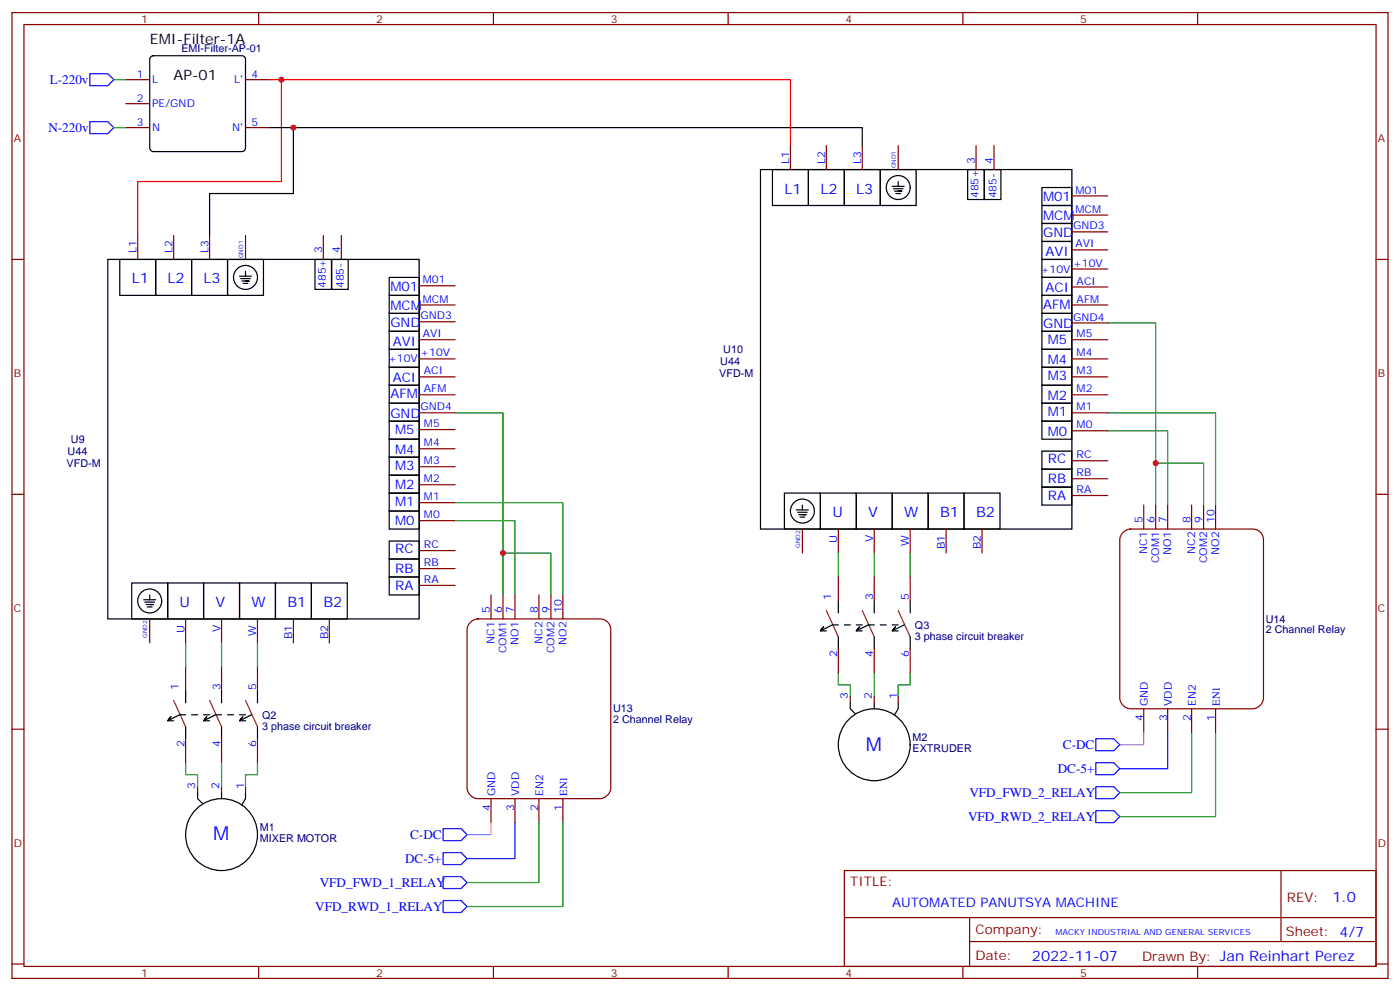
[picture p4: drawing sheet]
<svg xmlns="http://www.w3.org/2000/svg" width="412mm" height="292mm" viewBox="0 0 412 292" stroke-linecap="round" stroke-linejoin="round" font-family="sans-serif">
<g fill="none" stroke="#870000" stroke-width=".35">
<path d="M3.5 3.7h405.4v284.3h-405.4zM7.1 7.2h398.2v277.3h-398.2zM76.2 3.7v3.5M145.3 3.7v3.5M214.5 3.7v3.5M283.6 3.7v3.5M352.8 3.7v3.5M232.8 42.9v7M243.4 42.9v7M254 42.9v7M264.6 42.9v7M287.5 42.9v7"/>
<path d="M292.8 42.9v7M315.7 57.7h10.6M3.5 76.4h3.6M40.6 69.3v7.1M51.2 69.3v7.1M61.7 69.3v7.1M72.3 69.3v7.1M95.2 69.3v7.1M100.5 69.3v7.1M315.7 63.3h10.6M315.7 68.3h10.6M315.7 73.6h10.6"/>
<path d="M315.7 79.2h10.6M405.3 76.4h3.6M123.5 84.1h10.6M123.5 89.8h10.6M123.5 94.7h10.6M315.7 89.8h10.6M315.7 84.5h10.6M315.7 95.1h10.6M123.5 100h10.6M123.5 105.7h10.6M123.5 110.9h10.6M123.5 116.2h10.6"/>
<path d="M315.7 100h10.6M315.7 105.7h10.6M315.7 110.9h10.6M315.7 116.2h10.6M123.5 121.5h10.6M123.5 126.5h10.6M123.5 132.1h10.6M123.5 137.4h10.6M315.7 121.5h10.6M315.7 126.8h10.6M315.7 135.6h10.6M3.5 145.5h3.6"/>
<path d="M123.5 142.7h10.6M123.5 148h10.6M123.5 153.3h10.6M236.4 155.8v7M246.9 155.8v7M257.5 155.8v7M268.1 155.8v7M278.7 155.8v7M289.3 155.8v7M315.7 140.9h10.6M315.7 145.9h10.6M405.3 145.5h3.6"/>
<path d="M123.5 162.1h10.6M123.5 167.4h10.6M123.5 172.3h10.6M44.1 182.2v7.1M54.7 182.2v7.1M65.3 182.2v7.1M75.8 182.2v7.1M86.4 182.2v7.1M97 182.2v7.1M3.5 214.7h3.6M405.3 214.7h3.6M58.2 231.6v1.8"/>
<path d="M65.3 231.6v1.8M72.3 231.6v1.8M248.7 256.3h156.6v28.2h-156.6zM377.3 256.3v20.9M248.7 270.1h156.5M285.6 277.2h119.6M285.6 270.1v14.2M3.5 283.8h3.6M76.2 284.5v3.5M145.3 284.5v3.5M214.5 284.5v3.5M283.6 284.5v3.5"/>
<path d="M352.8 284.5v3.5M405.3 283.8h3.6"/>
</g>
<path d="M26.5 35.8h5.2l1.8 1.8-1.8 1.7h-5.2zM26.5 21.7h5.2l1.8 1.8-1.8 1.7h-5.2z" fill="none" stroke="#00f" stroke-width=".35"/>
<g fill="none" stroke="#000" stroke-width=".35">
<path d="M224 49.9h91.7v105.9h-91.7zM227.5 49.9h10.6v10.6h-10.6zM238.1 49.9h10.6v10.6h-10.6zM248.7 49.9h10.6v10.6h-10.6zM259.3 49.9h10.6v10.6h-10.6zM262.8 54.9h3.5M263.2 55.6h2.8M263.5 56.3h2.1h-1M263.9 57h1.4M264.6 53.4v1.5M285 49.9h4.9v8.8h-4.9zM290 49.9h4.8v8.8h-4.8z"/>
<path d="M306.9 55.2h8.8v5.3h-8.8zM31.7 76.4h91.8v105.8h-91.8zM35.3 76.4h10.6v10.6h-10.6zM45.9 76.4h10.5v10.6h-10.5zM56.4 76.4h10.6v10.6h-10.6zM67 76.4h10.6v10.6h-10.6zM72.3 79.9v1.4M92.8 76.4h4.8v8.8h-4.8zM97.7 76.4h4.9v8.8h-4.9zM306.9 76.4h8.8v5.3h-8.8zM306.9 71.1h8.8v5.3h-8.8zM306.9 65.8h8.8v5.3h-8.8z"/>
<path d="M306.9 60.5h8.8v5.3h-8.8zM70.6 81.3h3.5M70.9 82h2.8M71.3 82.7h2.1h-1.1M71.6 83.4h1.4M114.7 97.5h8.8v5.3h-8.8zM114.7 92.3h8.8v5.2h-8.8zM114.7 87h8.8v5.3h-8.8zM114.7 81.7h8.8v5.3h-8.8zM306.9 97.5h8.8v5.3h-8.8zM306.9 92.3h8.8v5.2h-8.8zM306.9 87h8.8v5.3h-8.8z"/>
<path d="M306.9 81.7h8.8v5.3h-8.8zM114.7 118.7h8.8v5.3h-8.8zM114.7 113.4h8.8v5.3h-8.8zM114.7 108.1h8.8v5.3h-8.8zM114.7 102.8h8.8v5.3h-8.8zM306.9 118.7h8.8v5.3h-8.8zM306.9 113.4h8.8v5.3h-8.8zM306.9 108.1h8.8v5.3h-8.8zM306.9 102.8h8.8v5.3h-8.8zM114.7 139.9h8.8v5.3h-8.8zM114.7 134.6h8.8v5.3h-8.8zM114.7 129.3h8.8v5.3h-8.8z"/>
<path d="M114.7 124h8.8v5.3h-8.8zM306.9 138.1h8.8v5.3h-8.8zM306.9 132.8h8.8v5.3h-8.8zM306.9 124h8.8v5.3h-8.8zM114.7 159.3h8.8v5.3h-8.8zM114.7 150.5h8.8v5.3h-8.8zM114.7 145.2h8.8v5.3h-8.8zM231.1 145.2h10.6v10.6h-10.6zM234.6 150.1h3.5M234.9 150.8h2.9M235.3 151.5h2.1h-1M235.7 152.2h1.4"/>
<path d="M236.4 148.7v1.4M241.7 145.2h10.5v10.6h-10.5zM252.2 145.2h10.6v10.6h-10.6zM262.8 145.2h10.6v10.6h-10.6zM273.4 145.2h10.6v10.6h-10.6zM284 145.2h10.6v10.6h-10.6zM306.9 143.4h8.8v5.3h-8.8zM38.8 171.6h10.6v10.6h-10.6zM42.3 176.6h3.6M42.7 177.3h2.8M43 178h2.2h-1.1M43.4 178.7h1.4"/>
<path d="M44.1 175.2v1.4M49.4 171.6h10.6v10.6h-10.6zM60 171.6h10.6v10.6h-10.6zM70.6 171.6h10.5v10.6h-10.5zM81.1 171.6h10.6v10.6h-10.6zM91.7 171.6h10.6v10.6h-10.6zM114.7 169.9h8.8v5.3h-8.8zM114.7 164.6h8.8v5.3h-8.8zM58.2 233.4v1.7l1.4 1.4M65.3 233.4v1.7M72.3 233.4v1.7l-1 1.8"/>
<circle cx="264.6" cy="55.2" r="3.5"/>
<circle cx="72.3" cy="81.7" r="3.5"/>
<circle cx="236.4" cy="150.5" r="3.5"/>
<circle cx="44.1" cy="176.9" r="3.5"/>
<circle cx="65.3" cy="245.7" r="10.6"/>
</g>
<path d="M138.4 183.4a3.4 3.4 0 0 1 2.4-1.2h35.9a3.2 3.2 0 0 1 3.2 3.2v46.6a3.4 3.4 0 0 1-3.2 3.1h-35.9a3.4 3.4 0 0 1-3.2-3.1v-46.6l.1-.7z" fill="#fff" stroke="#870000" stroke-width=".35"/>
<path d="M144.6 175.2v7M148.2 175.2v7M151.7 175.2v7M158.7 175.2v7M162.3 175.2v7M165.8 175.2v7M144.6 235.1v7.1M151.7 235.1v7.1M158.7 235.1v7.1M165.8 235.1v7.1" fill="none" stroke="#870000" stroke-width=".35"/>
<path d="M330.6 156.9a3.4 3.4 0 0 1 2.4-1.1h36a3.2 3.2 0 0 1 3.2 3.1v46.6a3.4 3.4 0 0 1-3.2 3.2h-36a3.4 3.4 0 0 1-3.2-3.2v-46.6l.1-.7z" fill="#fff" stroke="#870000" stroke-width=".35"/>
<g fill="none" stroke="#870000" stroke-width=".35">
<path d="M37 23.5h7.1M37 30.5h7.1M37 37.6h7.1M72.3 23.5h7.1M72.3 37.6h7.1M336.9 148.7v7.1M340.4 148.7v7.1M344 148.7v7.1M351 148.7v7.1M354.5 148.7v7.1M358.1 148.7v7.1M246.9 169.9v7"/>
<path d="M257.5 169.9v7M268.1 169.9v7M54.7 196.3v7.1M65.3 196.3v7.1M75.8 196.3v7.1M246.9 191v7.1M257.5 191v7.1M268.1 191v7.1M54.7 217.5v7M65.3 217.5v7M75.8 217.5v7M250.5 205.1v1.8"/>
<path d="M257.5 205.1v1.8M264.6 205.1v1.8M336.9 208.7v7M344 208.7v7M351 208.7v7M358.1 208.7v7"/>
</g>
<g fill="none" stroke="#008700" stroke-width=".35">
<path d="M33.5 23.5h3.5M33.5 37.6h3.5M326.3 95.1h14.1v53.6M134.1 121.5h14.1v53.7M326.3 126.8h17.7v21.9M326.3 121.5h31.8v27.2M340.4 136.3h14.1v12.4M134.1 153.3h17.6v21.9M134.1 148h31.7v27.2M148.2 162.8h14.1v12.4M246.9 162.8v7.1M257.5 162.8v7.1"/>
<path d="M268.1 162.8v7.1M54.7 189.3v7M65.3 189.3v7M75.8 189.3v7M246.9 198.1v3.5h3.6v3.5M257.5 198.1v7M268.1 198.1v3.5h-3.5v3.5M351 215.7v17.7h-21.2M358.1 215.7v24.7h-28.3M54.7 224.5v3.6h3.5v3.5M65.3 224.5v7.1M75.8 224.5v3.6h-3.5v3.5"/>
<path d="M158.7 242.2v17.6h-21.1M165.8 242.2v24.7h-28.2"/>
</g>
<path d="M322.8 217.5h5.3l1.7 1.8-1.7 1.7h-5.3zM344 215.7v10.6h-14.2M322.8 238.7h5.3l1.7 1.7-1.7 1.8h-5.3zM322.8 231.6h5.3l1.7 1.8-1.7 1.7h-5.3zM322.8 224.5h5.3l1.7 1.8-1.7 1.8h-5.3zM130.5 243.9h5.3l1.8 1.8-1.8 1.8h-5.3zM130.5 251h5.3l1.8 1.8-1.8 1.7h-5.3zM130.5 258.1h5.3l1.8 1.7-1.8 1.8h-5.3zM151.7 242.2v10.6h-14.1M130.5 265.1h5.3l1.8 1.8-1.8 1.7h-5.3z" fill="none" stroke="#00f" stroke-width=".35"/>
<path d="M336.9 215.7v3.6h-7.1M144.6 242.2v3.5h-7" fill="none" stroke="#f0f" stroke-width=".35"/>
<path d="M243.4 179.7l3.5 7.8M254 179.7l3.5 7.8M264.6 179.7l3.5 7.8M51.2 206.2l3.5 7.8M61.7 206.2l3.6 7.8M72.3 206.2l3.5 7.8" fill="none" stroke="#8c2424" stroke-width=".35"/>
<g fill="none" stroke="#000" stroke-width=".35">
<path d="M44.3 16.8l.9-.4h26.1l.6 .2 .4 .9v26.1l-.2 .6-.8 .4h-26.1l-.7-.2-.4-.8v-26.1zM79.4 37.6h7v19.4h-24.7v12.3M86.4 37.6h167.6v5.3M246.9 176.9v3.5M257.5 176.9v3.5M268.1 176.9v3.5M242.7 184.5l-.9 1.1M246.9 187.5v3.5M246.9 184h-1.7l-3.5 1.7h1.7M248.7 184h1.8M252.2 184h1.8M253.2 184.5l-.9 1.1"/>
<path d="M257.5 184h-1.7l-3.6 1.7h1.8M257.5 187.5v3.5M259.3 184h1.8M262.8 184h1.8M263.8 184.5l-.9 1.1M266.3 184l-3.5 1.7h1.8M268.1 187.5v3.5M50.4 211l-.9 1.1M54.7 203.4v3.5M54.7 214v3.5M54.7 210.4h-1.8l-3.5 1.8h1.8M56.4 210.4h1.8"/>
<path d="M60 210.4h1.7M61 211l-.9 1.1M65.3 203.4v3.5M65.3 210.4h-1.8l-3.5 1.8h1.7M65.3 214v3.5M67 210.4h1.8M70.6 210.4h1.7M71.6 211l-.9 1.1M74.1 210.4l-3.5 1.8h1.7M75.8 203.4v3.5M75.8 214v3.5M250.5 206.9v1.8l1.4 1.4"/>
<path d="M257.5 206.9v1.8M264.6 206.9v1.8l-1.1 1.7"/>
<circle cx="257.5" cy="219.3" r="10.6"/>
</g>
<path d="M79.4 23.5h3.5v29.9h-42.3v15.9M82.9 23.5h149.9v19.4" fill="none" stroke="#f00" stroke-width=".35"/>
<g fill="#c00">
<circle cx="148.2" cy="162.8" r=".88"/>
<circle cx="340.4" cy="136.3" r=".88"/>
<circle cx="86.4" cy="37.6" r=".88"/>
<circle cx="82.9" cy="23.5" r=".88"/>
</g>
<g font-size="5.6" fill="#00f">
<text x="255" y="221">M</text>
<text x="62.8" y="247.4">M</text>
</g>
<g font-size="4.2">
<text x="44.1" y="12.9">EMI-Filter-1A</text>
<text x="51.2" y="23.5">AP-01</text>
</g>
<g font-size="4.2" fill="#00f">
<text x="231.1" y="57">L1</text>
<text x="241.7" y="57">L2</text>
<text x="252.2" y="57">L3</text>
<text x="38.8" y="83.4">L1</text>
<text x="49.4" y="83.4">L2</text>
<text x="60" y="83.4">L3</text>
<text x="245.2" y="152.2">U</text>
<text x="255.8" y="152.2">V</text>
<text x="266.4" y="152.2">W</text>
<text x="276.9" y="152.2">B1</text>
<text x="287.5" y="152.2">B2</text>
<text x="52.9" y="178.7">U</text>
<text x="63.5" y="178.7">V</text>
<text x="74.1" y="178.7">W</text>
<text x="84.7" y="178.7">B1</text>
<text x="95.2" y="178.7">B2</text>
<text x="392.5" y="265.6">1.0</text>
<text x="304" y="282.9">2022-11-07</text>
</g>
<g font-size="3.9" fill="#00f">
<text x="14.7" y="24.7">L-220v</text>
<text x="14.3" y="38.8">N-220v</text>
<text x="307.3" y="59.1">M01</text>
<text x="307.3" y="64.7">MCM</text>
<text x="307.3" y="69.7">GND</text>
<text x="308" y="75.3">AVI</text>
<text x="115" y="85.5">M01</text>
<text x="308" y="85.9">ACI</text>
<text x="115" y="91.2">MCM</text>
<text x="307.3" y="90.8">AFM</text>
<text x="115" y="96.1">GND</text>
<text x="115.7" y="101.8">AVI</text>
<text x="307.3" y="96.5">GND</text>
<text x="308.7" y="101.4">M5</text>
<text x="308.7" y="107.1">M4</text>
<text x="115.7" y="112.4">ACI</text>
<text x="308.7" y="112">M3</text>
<text x="115" y="117.3">AFM</text>
<text x="308.7" y="117.6">M2</text>
<text x="115" y="122.9">GND</text>
<text x="308.7" y="122.6">M1</text>
<text x="116.4" y="127.9">M5</text>
<text x="308.7" y="128.2">M0</text>
<text x="116.4" y="133.5">M4</text>
<text x="308.7" y="136.3">RC</text>
<text x="116.4" y="138.5">M3</text>
<text x="308.7" y="142.3">RB</text>
<text x="116.4" y="149">M1</text>
<text x="116.4" y="144.1">M2</text>
<text x="308.7" y="147.3">RA</text>
<text x="116.4" y="154.7">M0</text>
<text x="116.4" y="162.8">RC</text>
<text x="116.4" y="168.8">RB</text>
<text x="116.4" y="173.7">RA</text>
<text x="313.1" y="220.5">C-DC</text>
<text x="311.6" y="227.5">DC-5+</text>
<text x="285.6" y="234.6">VFD_FWD_2_RELAY</text>
<text x="285.1" y="241.6">VFD_RWD_2_RELAY</text>
<text x="120.8" y="246.9">C-DC</text>
<text x="119.3" y="254">DC-5+</text>
<text x="94.2" y="261.1">VFD_FWD_1_RELAY</text>
<text x="92.9" y="268.1">VFD_RWD_1_RELAY</text>
<text x="262.8" y="266.9">AUTOMATED PANUTSYA MACHINE</text>
</g>
<g font-size="3.9" fill="#800">
<text x="250.5" y="260.9">TITLE:</text>
<text x="379.1" y="265.6">REV:</text>
<text x="287.4" y="275.1">Company:</text>
<text x="378.7" y="275.7">Sheet: 4/7</text>
<text x="287.4" y="282.8">Date:</text>
<text x="336.4" y="282.8">Drawn By: Jan Reinhart Perez</text>
</g>
<g font-size="3.2" fill="#800">
<text x="41.6" y="6.7">1</text>
<text x="110.8" y="6.7">2</text>
<text x="179.9" y="6.7">3</text>
<text x="249.1" y="6.7">4</text>
<text x="318.2" y="6.7">5</text>
<text x="4.1" y="41.8">A</text>
<text x="405.9" y="41.8">A</text>
<text x="4.1" y="110.9">B</text>
<text x="405.9" y="110.9">B</text>
<text x="4.1" y="180.1">C</text>
<text x="405.9" y="180.1">C</text>
<text x="4.1" y="249.2">D</text>
<text x="405.9" y="249.2">D</text>
<text x="41.6" y="287.5">1</text>
<text x="110.8" y="287.5">2</text>
<text x="179.9" y="287.5">3</text>
<text x="249.1" y="287.5">4</text>
<text x="318.2" y="287.5">5</text>
</g>
<g font-size="3.2" fill="#000080">
<text x="53.5" y="15.3">EMI-Filter-AP-01</text>
<text x="212.2" y="107.4">U44</text>
<text x="213" y="104">U10</text>
<text x="211.9" y="110.9">VFD-M</text>
<text x="20.9" y="130.3">U9</text>
<text x="19.6" y="137.4">VFD-M</text>
<text x="19.9" y="133.9">U44</text>
<text x="269.5" y="185.1">Q3</text>
<text x="372.9" y="183.3">U14</text>
<text x="269.5" y="188.3">3 phase circuit breaker</text>
<text x="372.9" y="186.4">2 Channel Relay</text>
<text x="180.6" y="209.7">U13</text>
<text x="77.3" y="214.8">3 phase circuit breaker</text>
<text x="77.3" y="211.6">Q2</text>
<text x="180.6" y="212.9">2 Channel Relay</text>
<text x="268.8" y="221.4">EXTRUDER</text>
<text x="268.8" y="218.2">M2</text>
<text x="76.6" y="244.6">M1</text>
<text x="76.6" y="247.8">MIXER MOTOR</text>
</g>
<g font-size="3.2" fill="#00f">
<text x="40.3" y="23.1">1</text>
<text x="74.1" y="23.1">4</text>
<text x="44.8" y="24.5">L</text>
<text x="69" y="24.5">L'</text>
<text x="40.3" y="30.2">2</text>
<text x="44.8" y="31.6">PE/GND</text>
<text x="40.3" y="37.2">3</text>
<text x="44.8" y="38.6">N</text>
<text x="68.4" y="38.6">N'</text>
<text x="74.1" y="37.2">5</text>
<text x="232.5" y="48.2" transform="rotate(-90 232.5 48.2)">L1</text>
<text x="243.1" y="48.2" transform="rotate(-90 243.1 48.2)">L2</text>
<text x="253.6" y="48.2" transform="rotate(-90 253.6 48.2)">L3</text>
<text x="287.2" y="48.2" transform="rotate(-90 287.2 48.2)">3</text>
<text x="292.5" y="48.2" transform="rotate(-90 292.5 48.2)">4</text>
<text x="288.2" y="58.4" transform="rotate(-90 288.2 58.4)">485+</text>
<text x="293.5" y="58.4" transform="rotate(-90 293.5 58.4)">485-</text>
<text x="316.8" y="57">M01</text>
<text x="316.8" y="62.6">MCM</text>
<text x="316.1" y="67.6">GND3</text>
<text x="40.2" y="74.6" transform="rotate(-90 40.2 74.6)">L1</text>
<text x="50.8" y="74.6" transform="rotate(-90 50.8 74.6)">L2</text>
<text x="61.4" y="74.6" transform="rotate(-90 61.4 74.6)">L3</text>
<text x="94.9" y="74.6" transform="rotate(-90 94.9 74.6)">3</text>
<text x="100.2" y="74.6" transform="rotate(-90 100.2 74.6)">4</text>
<text x="316.8" y="72.8">AVI</text>
<text x="124.5" y="83.4">M01</text>
<text x="306.6" y="80.3">+10V</text>
<text x="316.1" y="78.5">+10V</text>
<text x="317.1" y="83.8">ACI</text>
<text x="96" y="84.8" transform="rotate(-90 96 84.8)">485+</text>
<text x="101.2" y="84.8" transform="rotate(-90 101.2 84.8)">485-</text>
<text x="124.5" y="89.1">MCM</text>
<text x="317.1" y="89.1">AFM</text>
<text x="123.8" y="94">GND3</text>
<text x="316.1" y="94.4">GND4</text>
<text x="124.5" y="99.3">AVI</text>
<text x="317.1" y="99.3">M5</text>
<text x="114.3" y="106.7">+10V</text>
<text x="123.8" y="105">+10V</text>
<text x="317.1" y="105">M4</text>
<text x="124.9" y="110.2">ACI</text>
<text x="317.1" y="110.2">M3</text>
<text x="124.9" y="115.5">AFM</text>
<text x="317.1" y="115.5">M2</text>
<text x="123.8" y="120.8">GND4</text>
<text x="124.9" y="125.8">M5</text>
<text x="317.1" y="120.8">M1</text>
<text x="124.9" y="131.4">M4</text>
<text x="317.1" y="126.1">M0</text>
<text x="124.9" y="136.7">M3</text>
<text x="317.1" y="134.9">RC</text>
<text x="124.9" y="142">M2</text>
<text x="317.1" y="140.2">RB</text>
<text x="124.9" y="147.3">M1</text>
<text x="317.1" y="145.2">RA</text>
<text x="124.9" y="152.6">M0</text>
<text x="336.5" y="154" transform="rotate(-90 336.5 154)">5</text>
<text x="340.1" y="154" transform="rotate(-90 340.1 154)">6</text>
<text x="343.6" y="154" transform="rotate(-90 343.6 154)">7</text>
<text x="350.7" y="154" transform="rotate(-90 350.7 154)">8</text>
<text x="354.2" y="154" transform="rotate(-90 354.2 154)">9</text>
<text x="357.7" y="154" transform="rotate(-90 357.7 154)">10</text>
<text x="124.9" y="161.4">RC</text>
<text x="246.6" y="159.8" transform="rotate(-90 246.6 159.8)">U</text>
<text x="257.2" y="159.7" transform="rotate(-90 257.2 159.7)">V</text>
<text x="267.8" y="160.7" transform="rotate(-90 267.8 160.7)">W</text>
<text x="278.3" y="161.7" transform="rotate(-90 278.3 161.7)">B1</text>
<text x="288.9" y="161.7" transform="rotate(-90 288.9 161.7)">B2</text>
<text x="124.9" y="166.7">RB</text>
<text x="338" y="163.1" transform="rotate(-90 338 163.1)">NC1</text>
<text x="341.5" y="165.9" transform="rotate(-90 341.5 165.9)">COM1</text>
<text x="345" y="163.3" transform="rotate(-90 345 163.3)">NO1</text>
<text x="352.1" y="163.1" transform="rotate(-90 352.1 163.1)">NC2</text>
<text x="355.6" y="165.9" transform="rotate(-90 355.6 165.9)">COM2</text>
<text x="359.1" y="163.3" transform="rotate(-90 359.1 163.3)">NO2</text>
<text x="124.9" y="171.6">RA</text>
<text x="244.8" y="176.6" transform="rotate(-90 244.8 176.6)">1</text>
<text x="257.2" y="176.6" transform="rotate(-90 257.2 176.6)">3</text>
<text x="267.8" y="176.6" transform="rotate(-90 267.8 176.6)">5</text>
<text x="144.3" y="180.4" transform="rotate(-90 144.3 180.4)">5</text>
<text x="147.8" y="180.4" transform="rotate(-90 147.8 180.4)">6</text>
<text x="151.3" y="180.4" transform="rotate(-90 151.3 180.4)">7</text>
<text x="158.4" y="180.4" transform="rotate(-90 158.4 180.4)">8</text>
<text x="161.9" y="180.4" transform="rotate(-90 161.9 180.4)">9</text>
<text x="165.5" y="180.4" transform="rotate(-90 165.5 180.4)">10</text>
<text x="54.3" y="186.3" transform="rotate(-90 54.3 186.3)">U</text>
<text x="64.9" y="186.1" transform="rotate(-90 64.9 186.1)">V</text>
<text x="75.5" y="187.1" transform="rotate(-90 75.5 187.1)">W</text>
<text x="86.1" y="188.2" transform="rotate(-90 86.1 188.2)">B1</text>
<text x="96.7" y="188.2" transform="rotate(-90 96.7 188.2)">B2</text>
<text x="145.7" y="189.5" transform="rotate(-90 145.7 189.5)">NC1</text>
<text x="152.8" y="189.8" transform="rotate(-90 152.8 189.8)">NO1</text>
<text x="159.8" y="189.5" transform="rotate(-90 159.8 189.5)">NC2</text>
<text x="166.9" y="189.8" transform="rotate(-90 166.9 189.8)">NO2</text>
<text x="149.2" y="192.3" transform="rotate(-90 149.2 192.3)">COM1</text>
<text x="163.3" y="192.3" transform="rotate(-90 163.3 192.3)">COM2</text>
<text x="246.6" y="193.4" transform="rotate(-90 246.6 193.4)">2</text>
<text x="257.2" y="193.4" transform="rotate(-90 257.2 193.4)">4</text>
<text x="267.8" y="193.4" transform="rotate(-90 267.8 193.4)">6</text>
<text x="52.6" y="203" transform="rotate(-90 52.6 203)">1</text>
<text x="64.9" y="203" transform="rotate(-90 64.9 203)">3</text>
<text x="75.5" y="203" transform="rotate(-90 75.5 203)">5</text>
<text x="249.8" y="205.8" transform="rotate(-90 249.8 205.8)">3</text>
<text x="256.8" y="205.8" transform="rotate(-90 256.8 205.8)">2</text>
<text x="264.2" y="205.8" transform="rotate(-90 264.2 205.8)">1</text>
<text x="338.1" y="207.9" transform="rotate(-90 338.1 207.9)">GND</text>
<text x="345.2" y="207.9" transform="rotate(-90 345.2 207.9)">VDD</text>
<text x="352.2" y="207.9" transform="rotate(-90 352.2 207.9)">EN2</text>
<text x="359.3" y="207.9" transform="rotate(-90 359.3 207.9)">EN1</text>
<text x="336.7" y="212.3" transform="rotate(-90 336.7 212.3)">4</text>
<text x="343.8" y="212.3" transform="rotate(-90 343.8 212.3)">3</text>
<text x="350.8" y="212.3" transform="rotate(-90 350.8 212.3)">2</text>
<text x="357.9" y="212.3" transform="rotate(-90 357.9 212.3)">1</text>
<text x="54.3" y="219.9" transform="rotate(-90 54.3 219.9)">2</text>
<text x="64.9" y="219.9" transform="rotate(-90 64.9 219.9)">4</text>
<text x="75.5" y="219.9" transform="rotate(-90 75.5 219.9)">6</text>
<text x="57.5" y="232.3" transform="rotate(-90 57.5 232.3)">3</text>
<text x="64.6" y="232.3" transform="rotate(-90 64.6 232.3)">2</text>
<text x="72" y="232.3" transform="rotate(-90 72 232.3)">1</text>
<text x="144.4" y="238.8" transform="rotate(-90 144.4 238.8)">4</text>
<text x="145.9" y="234.3" transform="rotate(-90 145.9 234.3)">GND</text>
<text x="151.5" y="238.8" transform="rotate(-90 151.5 238.8)">3</text>
<text x="152.9" y="234.3" transform="rotate(-90 152.9 234.3)">VDD</text>
<text x="158.6" y="238.8" transform="rotate(-90 158.6 238.8)">2</text>
<text x="160" y="234.3" transform="rotate(-90 160 234.3)">EN2</text>
<text x="165.6" y="238.8" transform="rotate(-90 165.6 238.8)">1</text>
<text x="167" y="234.3" transform="rotate(-90 167 234.3)">EN1</text>
</g>
<text font-size="2.5" fill="#00f" x="310.9" y="275.1">MACKY INDUSTRIAL AND GENERAL SERVICES</text>
<g font-size="1.8" fill="#00f">
<text x="263.9" y="49.6" transform="rotate(-90 263.9 49.6)">GND1</text>
<text x="71.6" y="76" transform="rotate(-90 71.6 76)">GND1</text>
<text x="235.7" y="161.3" transform="rotate(-90 235.7 161.3)">GND2</text>
<text x="43.4" y="187.7" transform="rotate(-90 43.4 187.7)">GND2</text>
</g>
</svg>
